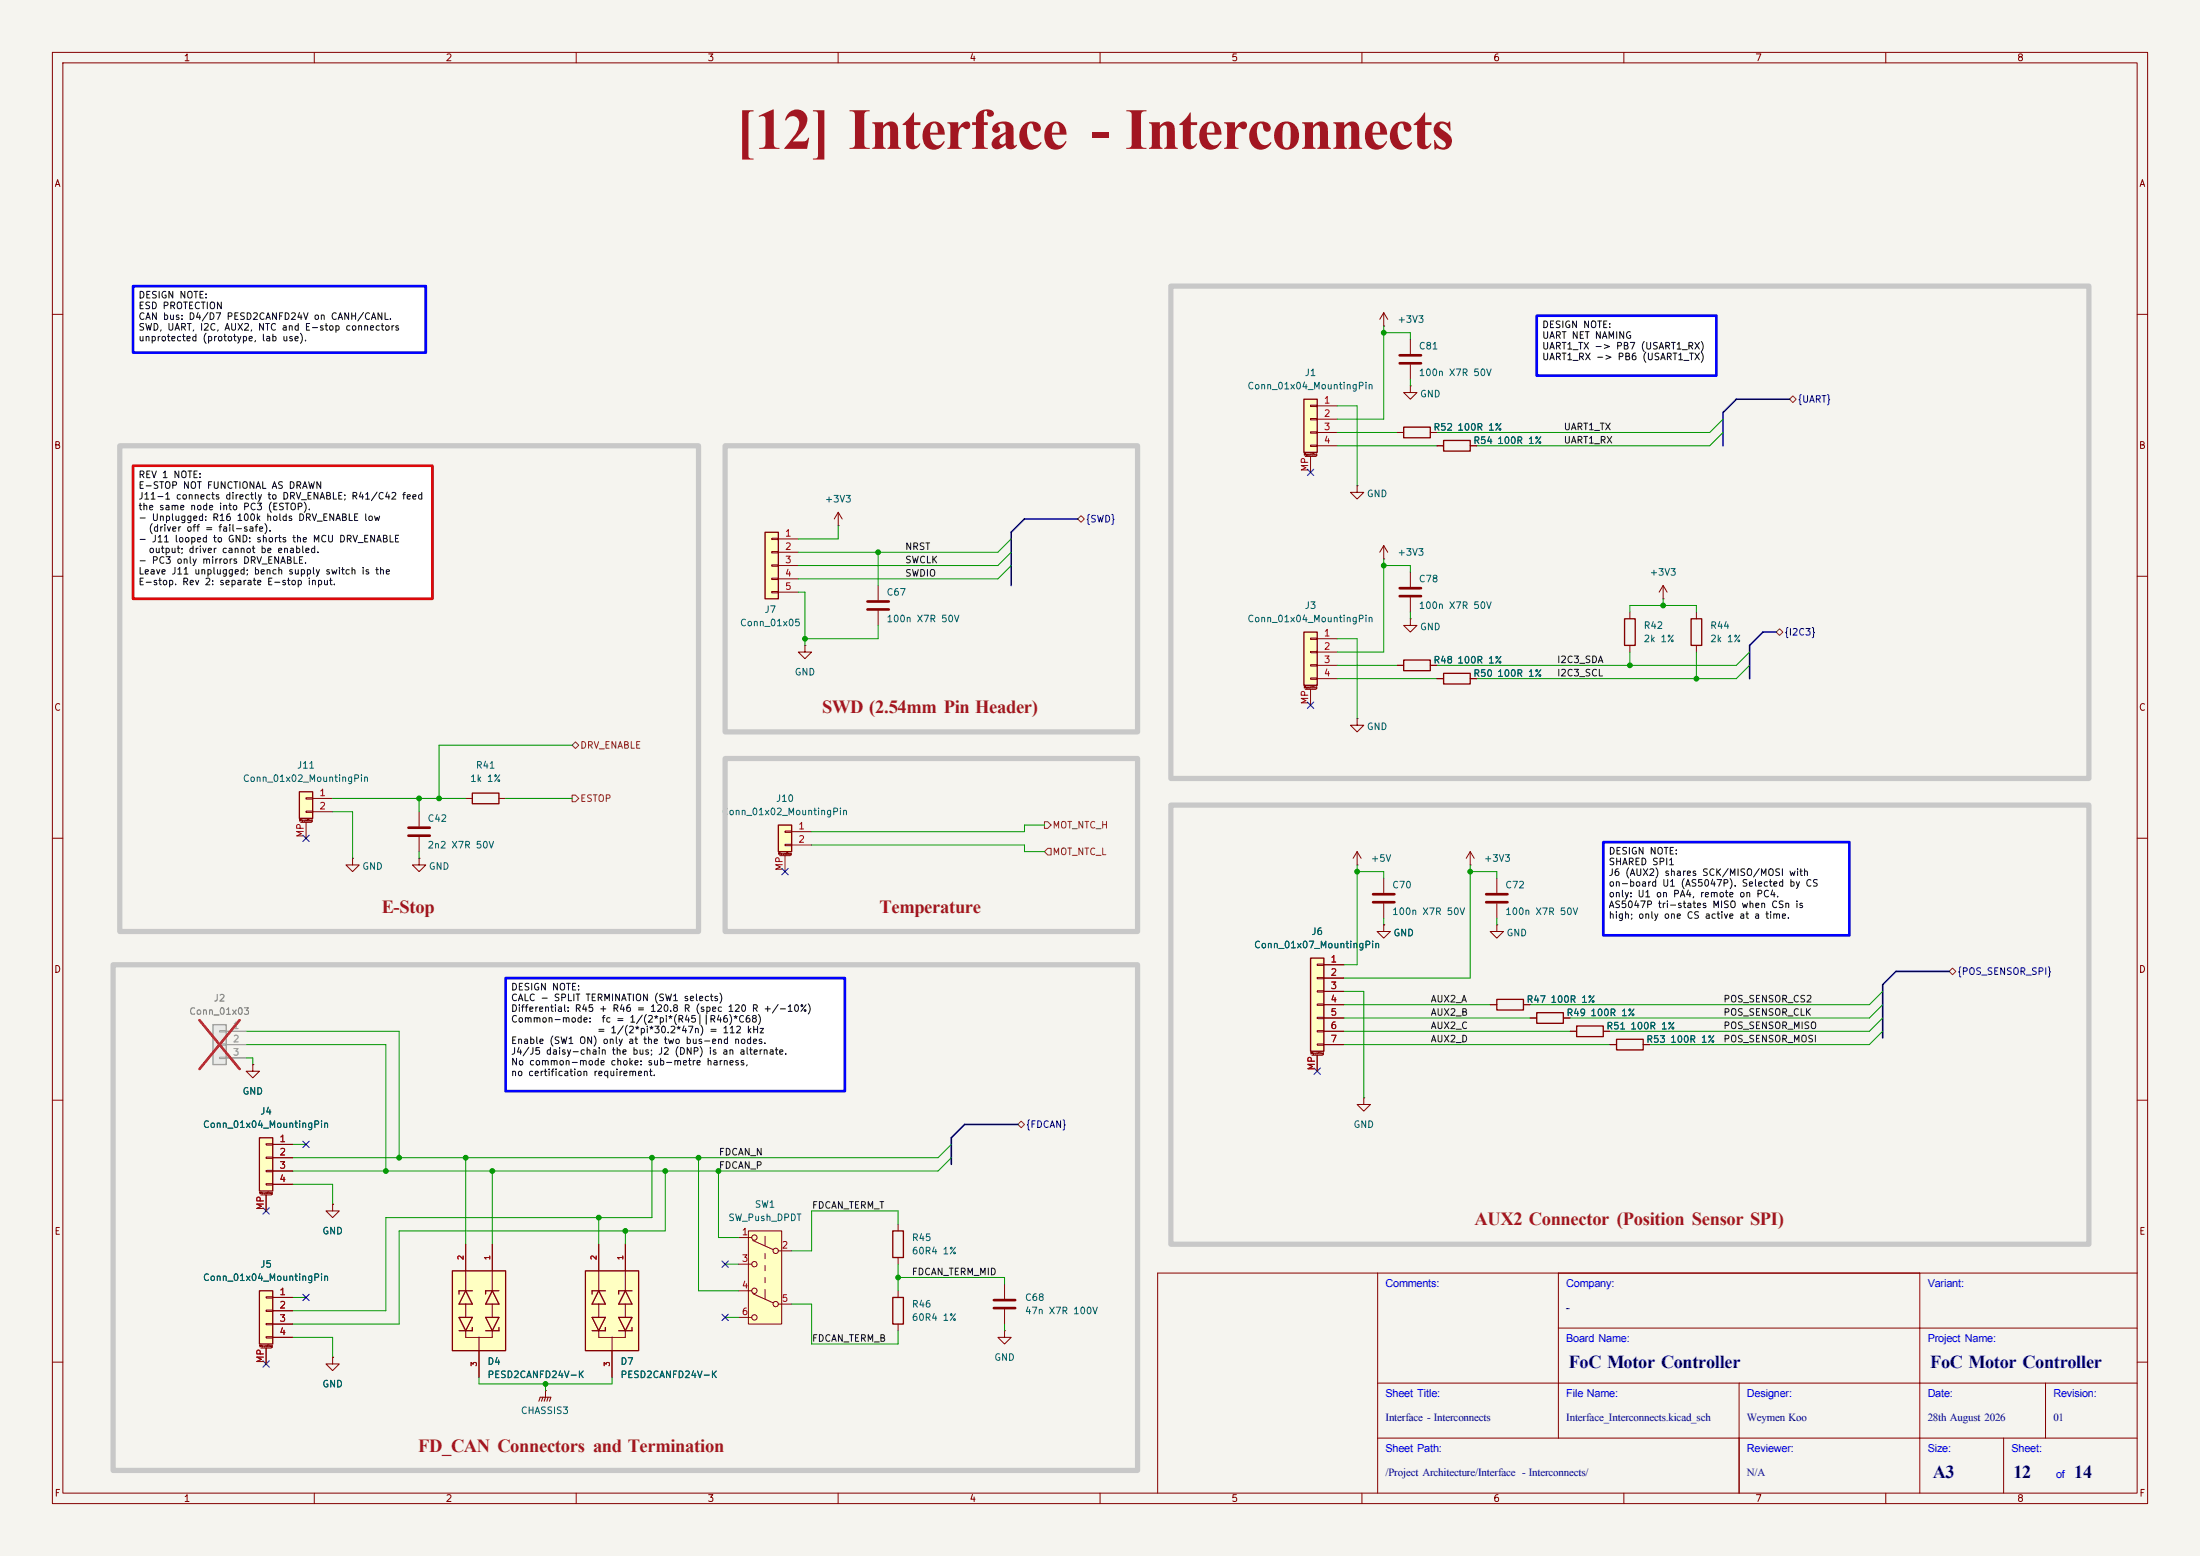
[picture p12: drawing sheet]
<svg xmlns="http://www.w3.org/2000/svg" width="420mm" height="297mm" viewBox="0 0 420 297" stroke-linecap="round" stroke-linejoin="round" font-family="sans-serif">
<path d="M0 0h420v297h-420z" fill="#f5f4ef" stroke="#f5f4ef" stroke-width=".19"/>
<g fill="none" stroke="#840000" stroke-width=".19">
<path d="M10 10h400v277h-400zM12 12h396v273h-396zM60 10v2M110 10v2M160 10v2M210 10v2M260 10v2M310 10v2M360 10v2M10 60h2M408 60h2M10 110h2"/>
<path d="M408 110h2M10 160h2M408 160h2M10 210h2M408 210h2M263 243v42M297.5 253.5h110.5M297.5 243v31.5M366.5 243v42M408 243h-187v42M10 260h2M263 274.5h145"/>
<path d="M263 264h145M332 264v21M382.5 274.5v10.5M390.5 264v10.5M408 260h2M60 285v2M110 285v2M160 285v2M210 285v2M260 285v2M310 285v2M360 285v2"/>
</g>
<g fill="#fff">
<path d="M293.4 60.3h34.3v11.4h-34.3z"/>
<path d="M306.1 160.7h47v17.8h-47z"/>
<path d="M25.4 88.9h57.1v25.4h-57.1z"/>
<path d="M25.4 54.6h55.9v12.7h-55.9z"/>
<path d="M96.5 186.7h64.8v21.6h-64.8z"/>
</g>
<path d="M48.3 203.2v1.3h1.2l-1.2 1.2-1.3-1.2h1.3M48.3 203.2h.1" fill="none" stroke="#840000" stroke-width=".19"/>
<path d="M57.1 151.1h2.6v5.1h-2.6z" fill="#ffffc2"/>
<path d="M268 81.5h5v2.1h-5zM275.6 84.1h5.1v2h-5.1zM268 126h5v2h-5zM57.1 151.1h2.6v5.1h-2.6zM90.2 151.4h5v2h-5zM293.4 193.3h5v2h-5zM301 195.8h5.1v2.1h-5.1zM308.6 198.4h5.1v2h-5.1z" fill="none" stroke="#840000" stroke-width=".25"/>
<g fill="none" stroke="#840000" stroke-width=".19">
<path d="M269.2 73.7v1.2h1.3l-1.3 1.3-1.2-1.3h1.2M269.2 73.7h.1M269.2 64.8v2.8M269.2 69.6v2.8M160 97.8l-.7 1.3M160 97.8l.8 1.3M160 97.8v2.5M259.1 92.7v1.3h1.2l-1.2 1.3-1.3-1.3h1.3M259.1 92.7h.1M266.7 82.6h1.3M273 82.6h1.3M274.3 85.1h1.3"/>
<path d="M280.7 85.1h1.2M160 100.3h.1M167.6 111.8v2.8M167.6 116.6v2.8M264.2 106.7h.1M264.2 104.1l-.8 1.3M264.2 104.1l.7 1.3M264.2 104.1v2.6M269.2 118.1v1.3h1.3l-1.3 1.3-1.2-1.3h1.2M269.2 118.1h.1M269.2 109.2v2.8M269.2 114v2.8"/>
<path d="M266.7 127h1.3M273 127h1.3M57.4 157h2M58.4 152.3h1.3v.2h-1.3zM58.4 154.8h1.3v.3h-1.3zM58.4 157v3M59.7 152.4h3.8M59.7 154.9h3.8M88.9 152.4h1.3M95.2 152.4h1.3M292.1 194.3h1.3M298.4 194.3h1.3"/>
<path d="M299.7 196.9h1.3M306.1 196.9h1.2M307.3 199.4h1.3M313.7 199.4h1.3M260.3 209.6v1.2h1.3l-1.3 1.3-1.2-1.3h1.2M260.3 209.6h.1"/>
</g>
<path d="M267.2 67.8h4.1M267.2 69.3h4.1M165.6 114.8h4.1M165.6 116.3h4.1M267.2 112.3h4.1M267.2 113.8h4.1" fill="none" stroke="#840000" stroke-width=".51"/>
<path d="M146 101.6h2.6v12.7h-2.6z" fill="#ffffc2"/>
<path d="M146 101.6h2.6v12.7h-2.6z" fill="none" stroke="#840000" stroke-width=".25"/>
<path d="M147.3 102.7h1.3v.3h-1.3zM147.3 105.3h1.3v.2h-1.3zM147.3 107.8h1.3v.3h-1.3zM147.3 110.4h1.3v.2h-1.3zM147.3 112.9h1.3v.3h-1.3zM148.6 102.9h3.8M148.6 105.4h3.8M148.6 108h3.8M148.6 110.5h3.8M148.6 113h3.8" fill="none" stroke="#840000" stroke-width=".19"/>
<path d="M250.2 182.9h2.5v17.8h-2.5z" fill="#ffffc2"/>
<path d="M250.2 182.9h2.5v17.8h-2.5zM285.7 190.8h5.1v2h-5.1z" fill="none" stroke="#840000" stroke-width=".25"/>
<g fill="none" stroke="#840000" stroke-width=".19">
<path d="M67.3 163.8v1.3h1.3l-1.3 1.3-1.3-1.3h1.3M67.3 163.8h.1M259.1 165.1h.1M259.1 162.6l-.8 1.2M259.1 162.6l.7 1.2M259.1 162.6v2.5M264.2 176.5v1.3h1.2l-1.2 1.3-1.3-1.3h1.3M264.2 176.5h.1M264.2 167.6v2.8M264.2 172.5v2.8M280.7 165.1h.1M280.7 162.6l-.8 1.2"/>
<path d="M280.7 162.6l.7 1.2M280.7 162.6v2.5M285.7 176.5v1.3h1.3l-1.3 1.3-1.2-1.3h1.2M285.7 176.5h.1M285.7 167.6v2.8M285.7 172.5v2.8M251.5 184h1.2v.3h-1.2zM251.5 186.6h1.2v.2h-1.2zM251.5 189.1h1.2v.3h-1.2zM251.5 191.6h1.2v.3h-1.2zM251.5 194.2h1.2v.2h-1.2zM251.5 196.7h1.2v.3h-1.2z"/>
<path d="M251.5 199.3h1.2v.2h-1.2zM252.7 184.2h3.8M252.7 186.7h3.8M252.7 189.2h3.8M252.7 191.8h3.8M252.7 194.3h3.8M252.7 196.9h3.8M252.7 199.4h3.8M284.5 191.8h1.2M290.8 191.8h1.3M250.4 201.4h2.1M251.5 201.4v3.1"/>
</g>
<path d="M262.1 170.7h4.1M262.1 172.2h4.1M283.7 170.7h4.1M283.7 172.2h4.1" fill="none" stroke="#840000" stroke-width=".51"/>
<path d="M148.6 157.5h2.5v5.1h-2.5z" fill="#ffffc2"/>
<path d="M148.6 157.5h2.5v5.1h-2.5z" fill="none" stroke="#840000" stroke-width=".25"/>
<g fill="none" stroke="#840000" stroke-width=".19">
<path d="M264.2 59.7l-.8 1.3M264.2 59.7l.7 1.3M264.2 59.7v2.5M264.2 62.2h.1M153.7 123.2v1.3h1.2l-1.2 1.2-1.3-1.2h1.3M153.7 123.2h.1M259.1 137.2v1.2h1.2l-1.2 1.3-1.3-1.3h1.3M259.1 137.2h.1M80 154.9v2.8M80 159.8v2.8M149.9 158.6h1.2v.3h-1.2zM151.1 158.8h3.8"/>
<path d="M80 163.8v1.3h1.3l-1.3 1.3-1.3-1.3h1.3M80 163.8h.1M148.8 163.3h2.1M149.9 161.2h1.2v.2h-1.2zM149.9 163.3v3.1M151.1 161.3h3.8"/>
</g>
<path d="M78 158h4M78 159.5h4" fill="none" stroke="#840000" stroke-width=".51"/>
<path d="M49.5 217.2h2.6v10.1h-2.6z" fill="#ffffc2"/>
<path d="M49.5 217.2h2.6v10.1h-2.6z" fill="none" stroke="#840000" stroke-width=".25"/>
<path d="M50.8 218.3h1.3v.3h-1.3zM52.1 218.4h3.8M49.8 228.1h2M50.8 220.9h1.3v.2h-1.3zM50.8 223.4h1.3v.2h-1.3zM50.8 225.9h1.3v.3h-1.3zM50.8 228.1v3M52.1 221h3.8M52.1 223.5h3.8M52.1 226.1h3.8" fill="none" stroke="#840000" stroke-width=".19"/>
<path d="M49.5 246.4h2.6v10.1h-2.6z" fill="#ffffc2"/>
<path d="M49.5 246.4h2.6v10.1h-2.6zM170.4 247.6h2.1v5.1h-2.1z" fill="none" stroke="#840000" stroke-width=".25"/>
<g fill="none" stroke="#840000" stroke-width=".19">
<path d="M317.5 114.3h.1M317.5 111.8l-.8 1.2M317.5 111.8l.8 1.2M317.5 111.8v2.5M63.5 229.9v1.2h1.3l-1.3 1.3-1.3-1.3h1.3M63.5 229.9h.1M49.8 257.3h2M50.8 247.5h1.3v.3h-1.3zM50.8 250.1h1.3v.2h-1.3zM50.8 252.6h1.3v.3h-1.3zM50.8 255.1h1.3v.3h-1.3zM50.8 257.3v3"/>
<path d="M52.1 247.6h3.8M52.1 250.2h3.8M52.1 252.7h3.8M52.1 255.3h3.8M63.5 259.1v1.2h1.3l-1.3 1.3-1.3-1.3h1.3M63.5 259.1h.1M171.4 246.4v1.2M171.4 252.7v1.3"/>
</g>
<path d="M40.6 195.6h2.6v7.6h-2.6z" fill="#ebeae8"/>
<path d="M40.6 195.6h2.6v7.6h-2.6z" fill="none" stroke="#9c9b98" stroke-width=".25"/>
<path d="M41.9 196.7h1.3v.3h-1.3zM41.9 199.3h1.3v.2h-1.3zM43.2 196.9h3.8M43.2 199.4h3.8M41.9 201.8h1.3v.3h-1.3zM43.2 201.9h3.8" fill="none" stroke="#9c9b98" stroke-width=".19"/>
<path d="M38.1 194.7l7.6 9.4M45.7 194.7l-7.6 9.4" fill="none" stroke="#e12e31" stroke-width=".46"/>
<path d="M310.1 118.1h2.1v5.1h-2.1zM322.8 118.1h2.1v5.1h-2.1zM275.6 128.5h5.1v2.1h-5.1zM170.4 234.9h2.1v5.1h-2.1z" fill="none" stroke="#840000" stroke-width=".25"/>
<g fill="none" stroke="#840000" stroke-width=".19">
<path d="M311.1 116.8v1.3M323.8 116.8v1.3M274.3 129.5h1.3M280.7 129.5h1.2M311.1 123.2v1.3M323.8 123.2v1.3M171.4 233.7v1.2M171.4 240v1.3M191.8 254v1.3h1.2l-1.2 1.2-1.3-1.2h1.3M191.8 254h.1M191.8 245.1v2.8M191.8 249.9v2.8"/>
<path d="M104.1 265.4h.1M104.1 265.4v1.3"/>
</g>
<path d="M189.7 248.2h4.1M189.7 249.7h4.1" fill="none" stroke="#840000" stroke-width=".51"/>
<path d="M102.9 267.5l.2-.8h2.1l-.3 .8M103.6 266.7l-.2 .8M104.1 266.7l-.2 .8M104.6 266.7l-.2 .8" fill="none" stroke="#840000" stroke-width=".2"/>
<path d="M142.9 234.9h6.3v17.8h-6.3z" fill="#ffffc2"/>
<g fill="none" stroke="#840000" stroke-width=".19">
<path d="M141 236.2h2.5M142.9 234.9h6.3v17.8h-6.3zM143.7 236.8l3.9 1.7M146 236v1.7M146 239.3v1M148.6 238.8h2.5M141 241.3h2.5M141 246.4h2.5M141 251.5h2.5M143.7 246.9l3.9 1.8M146 241.6v1M146 243.8v1.1"/>
<path d="M146 246.1v1.8M148.6 248.9h2.5"/>
<circle cx="144" cy="236.2" r=".51"/>
<circle cx="148.1" cy="238.8" r=".51"/>
<circle cx="144" cy="251.5" r=".51"/>
<circle cx="144" cy="241.3" r=".51"/>
<circle cx="144" cy="246.4" r=".51"/>
<circle cx="148.1" cy="248.9" r=".51"/>
</g>
<path d="M248.9 120.7h2.6v10.1h-2.6z" fill="#ffffc2"/>
<path d="M248.9 120.7h2.6v10.1h-2.6z" fill="none" stroke="#840000" stroke-width=".25"/>
<path d="M249.2 131.6h2M250.2 121.8h1.3v.2h-1.3zM250.2 124.3h1.3v.3h-1.3zM250.2 126.9h1.3v.2h-1.3zM250.2 129.4h1.3v.3h-1.3zM250.2 131.6v3M251.5 121.9h3.8M251.5 124.5h3.8M251.5 127h3.8M251.5 129.5h3.8" fill="none" stroke="#840000" stroke-width=".19"/>
<path d="M248.9 76.2h2.6v10.2h-2.6z" fill="#ffffc2"/>
<path d="M248.9 76.2h2.6v10.2h-2.6z" fill="none" stroke="#840000" stroke-width=".25"/>
<path d="M250.2 77.3h1.3v.3h-1.3zM250.2 79.9h1.3v.2h-1.3zM251.5 77.5h3.8M249.2 87.1h2M250.2 82.4h1.3v.3h-1.3zM250.2 85h1.3v.2h-1.3zM250.2 87.1v3.1M251.5 80h3.8M251.5 82.6h3.8M251.5 85.1h3.8" fill="none" stroke="#840000" stroke-width=".19"/>
<path d="M86.4 242.6h10.1v15.2h-10.1z" fill="#ffffc2"/>
<path d="M88.9 237.5v8.9M94 237.5v8.9M88.9 254v1.3h5.1v-1.3M88.9 248.9v2.6M91.4 255.3v7.6M94 248.9v2.6" fill="none" stroke="#840000" stroke-width=".19"/>
<path d="M86.4 242.6h10.1v15.2h-10.1zM87.6 251.5h2.6l-1.3 2.5zM88.9 246.4l1.3 2.5h-2.6zM90.2 246.4h-2.6v.6M90.2 253.4v.6h-2.6M92.7 251.5h2.5l-1.2 2.5zM94 246.4l1.2 2.5h-2.5zM95.2 246.4h-2.5v.6M95.2 253.4v.6h-2.5" fill="none" stroke="#840000" stroke-width=".25"/>
<path d="M111.8 242.6h10.1v15.2h-10.1z" fill="#ffffc2"/>
<g fill="none" stroke="#840000" stroke-width=".19">
<path d="M266.7 82.6h1.3M273 82.6h1.3M274.3 85.1h1.3M280.7 85.1h1.2M266.7 127h1.3M273 127h1.3M274.3 129.5h1.3M280.7 129.5h1.2M264.2 176.5h.1M252.7 196.9h3.8M252.7 199.4h3.8M252.7 194.3h3.8"/>
<path d="M252.7 184.2h3.8M252.7 186.7h3.8M252.7 189.2h3.8M252.7 191.8h3.8M284.5 191.8h1.2M290.8 191.8h1.3M292.1 194.3h1.3M298.4 194.3h1.3M299.7 196.9h1.3M306.1 196.9h1.2M307.3 199.4h1.3M313.7 199.4h1.3"/>
<path d="M48.3 203.2h.1M52.1 218.4h3.8M251.5 201.4v3.1M50.8 228.1v3M52.1 221h3.8M52.1 223.5h3.8M52.1 226.1h3.8M63.5 229.9h.1M88.9 237.5v5.1M94 237.5v5.1M114.3 237.5v8.9M119.4 237.5v8.9"/>
<path d="M50.8 257.3v3M52.1 255.3h3.8M52.1 247.6h3.8M52.1 250.2h3.8M52.1 252.7h3.8M63.5 259.1h.1M91.4 257.8v5.1M114.3 254v1.3h5.1v-1.3M114.3 248.9v2.6M116.8 255.3v7.6M119.4 248.9v2.6"/>
</g>
<path d="M111.8 242.6h10.1v15.2h-10.1zM113 251.5h2.6l-1.3 2.5zM114.3 246.4l1.3 2.5h-2.6zM115.6 246.4h-2.6v.6M115.6 253.4v.6h-2.6M118.1 251.5h2.5l-1.2 2.5zM119.4 246.4l1.2 2.5h-2.5zM120.6 246.4h-2.5v.6M120.6 253.4v.6h-2.5" fill="none" stroke="#840000" stroke-width=".25"/>
<path d="M341.6 76.2l.7-.6 .6 .6-.6 .6zM205.7 99.1l.7-.7 .6 .7-.6 .6zM339.1 120.7l.6-.7 .7 .7-.7 .6zM109.2 151.8h.7l.6 .6-.6 .6h-.7zM109.2 142.2l.7-.6 .6 .6-.6 .7zM199.4 156.8h.6l.7 .7-.7 .6h-.6zM200 161.9h.7v1.3h-.7l-.6-.6zM372.1 185.4l.6-.6 .7 .6-.7 .7zM194.3 214.6l.6-.6 .7 .6-.7 .7z" fill="none" stroke="#725600" stroke-width=".19"/>
<path d="M341.6 76.2h-10.1l-2.6 2.5v6.4M205.7 99.1h-10.1l-2.6 2.5v10.2M339.1 120.7h-2.6l-2.5 2.5v6.3M372.1 185.4h-10.2l-2.5 2.6v10.1M194.3 214.6h-10.2l-2.5 2.6v5" fill="none" stroke="#000084" stroke-width=".3"/>
<g fill="none" stroke="#009600" stroke-width=".19">
<path d="M255.3 77.5h3.8v15.2M264.2 62.2v17.8h-8.9M264.2 63.5h5v1.3M269.2 72.4v1.3M255.3 85.1h19M255.3 82.6h11.4M328.9 82.6l-2.5 2.5h-44.5M328.9 80l-2.5 2.6h-52.1M152.4 113h1.3v10.2M160 100.3v2.6h-7.6M167.6 119.4v2.5h-13.9M167.6 105.4v6.4"/>
<path d="M193 102.9l-2.5 2.5h-38.1M193 105.4l-2.5 2.6h-38.1M193 108l-2.5 2.5h-38.1M264.2 108h5v1.2M264.2 106.7v17.8h-8.9M269.2 116.8v1.3M311.1 116.8v-1.2h12.7v1.2M317.5 114.3v1.3M255.3 127h11.4M255.3 129.5h19M255.3 121.9h3.8v15.3M311.1 124.5v2.5"/>
<path d="M323.8 124.5v5M334 124.5l-2.5 2.5h-57.2M334 127l-2.5 2.5h-49.6M63.5 154.9h3.8v8.9M63.5 152.4h25.4M80 152.4v2.5M96.5 152.4h12.7M109.2 142.2h-25.4v10.2M199.4 157.5h-3.8v1.3h-40.7M80 162.6v1.2M154.9 161.3h40.7v1.3h3.8M259.1 165.1v19.1h-2.6"/>
<path d="M259.1 166.4h5.1v1.2M264.2 175.3v1.2M280.7 165.1v21.6h-24.2M280.7 166.4h5v1.2M285.7 175.3v1.2M47 199.4h26.7v24.1M47 196.9h29.2v24.1M256.5 199.4h50.8M256.5 191.8h28M256.5 189.2h3.8v20.4M256.5 196.9h43.2M256.5 194.3h35.6"/>
<path d="M359.4 196.9l-2.5 2.5h-41.9M359.4 189.2l-2.5 2.6h-64.8M359.4 194.3l-2.5 2.6h-49.6M359.4 191.8l-2.5 2.5h-57.2M47 201.9h1.3v1.3M55.9 218.4h2.5M181.6 218.4l-2.5 2.6h-123.2M55.9 226.1h7.6v3.8M88.9 221v16.5M94 223.5v14M114.3 232.4v5.1M119.4 234.9v2.6"/>
<path d="M124.5 221v11.4h-50.8v17.8h-17.8M127 223.5v11.4h-50.8v17.8h-20.3M133.3 221v25.4h7.7M137.2 223.5v12.7h3.8M171.4 233.7v-2.6h-16.5v7.7h-3.8M181.6 221l-2.5 2.5h-123.2M55.9 255.3h7.6v3.8M55.9 247.6h2.5M138.4 251.5h2.6M138.4 241.3h2.6M151.1 248.9h3.8v7.6h16.5v-2.5M171.4 241.3v5.1"/>
<path d="M171.4 243.8h20.4v1.3M191.8 252.7v1.3M91.4 262.9v1.3h25.4v-1.3M104.1 264.2v1.2"/>
</g>
<g fill="none" stroke="#000084" stroke-width=".19">
<path d="M249.6 89.6l1.2 1.2M250.8 89.6l-1.2 1.2M249.6 134l1.2 1.2M250.8 134l-1.2 1.2M57.8 159.4l1.2 1.2M59 159.4l-1.2 1.2M149.3 165.8l1.2 1.2M150.5 165.8l-1.2 1.2M57.8 217.8l1.2 1.2M59 217.8l-1.2 1.2M250.9 203.9l1.2 1.2M252.1 203.9l-1.2 1.2"/>
<path d="M50.2 230.5l1.2 1.2M51.4 230.5l-1.2 1.2M50.2 259.7l1.2 1.3M51.4 259.7l-1.2 1.3M57.8 247l1.2 1.3M59 247l-1.2 1.3M137.8 240.7l1.2 1.2M137.8 250.9l1.2 1.2M139 240.7l-1.2 1.2M139 250.9l-1.2 1.2"/>
</g>
<path d="M25.4 54.6h55.9v12.7h-55.9zM293.4 60.3h34.3v11.4h-34.3zM306.1 160.7h47v17.8h-47zM96.5 186.7h64.8v21.6h-64.8z" fill="none" stroke="#00f" stroke-width=".51"/>
<path d="M25.4 88.9h57.1v25.4h-57.1z" fill="none" stroke="#f00" stroke-width=".51"/>
<path d="M223.5 54.6h175.3v94h-175.3zM22.9 85.1h110.4v92.7h-110.4zM138.4 85.1h78.8v54.6h-78.8zM138.4 144.8h78.8v33h-78.8zM223.5 153.7h175.3v83.8h-175.3zM21.6 184.2h195.6v96.5h-195.6z" fill="none" stroke="#c8c8c8" stroke-width="1"/>
<path d="M43.2 196.9h3.8M43.2 199.4h3.8M43.2 201.9h3.8" fill="none" stroke="#9c9b98" stroke-width=".19"/>
<path d="M38.1 194.7l7.6 9.4M45.7 194.7l-7.6 9.4" fill="none" stroke="#e12e31" stroke-width=".46"/>
<g fill="#009600" stroke="#009600" stroke-width=".19">
<circle cx="76.2" cy="221" r=".46"/>
<circle cx="124.5" cy="221" r=".46"/>
<circle cx="94" cy="223.5" r=".46"/>
<circle cx="114.3" cy="232.4" r=".46"/>
<circle cx="88.9" cy="221" r=".46"/>
<circle cx="73.7" cy="223.5" r=".46"/>
<circle cx="119.4" cy="234.9" r=".46"/>
<circle cx="80" cy="152.4" r=".46"/>
<circle cx="83.8" cy="152.4" r=".46"/>
<circle cx="171.4" cy="243.8" r=".46"/>
<circle cx="104.1" cy="264.2" r=".46"/>
<circle cx="264.2" cy="63.5" r=".46"/>
<circle cx="264.2" cy="108" r=".46"/>
<circle cx="167.6" cy="105.4" r=".46"/>
<circle cx="153.7" cy="121.9" r=".46"/>
<circle cx="323.8" cy="129.5" r=".46"/>
<circle cx="317.5" cy="115.6" r=".46"/>
<circle cx="311.1" cy="127" r=".46"/>
<circle cx="127" cy="223.5" r=".46"/>
<circle cx="133.3" cy="221" r=".46"/>
<circle cx="137.2" cy="223.5" r=".46"/>
<circle cx="259.1" cy="166.4" r=".46"/>
<circle cx="280.7" cy="166.4" r=".46"/>
</g>
<text font-size="11.1" fill="#a21622" x="140.5" y="28.4">[12] Interface - Interconnects</text>
<g font-size="3.5" fill="#a21622">
<text x="157" y="136.1">SWD (2.54mm Pin Header)</text>
<text x="72.9" y="174.2">E-Stop</text>
<text x="167.9" y="174.2">Temperature</text>
<text x="281.5" y="233.9">AUX2 Connector (Position Sensor SPI)</text>
<text x="79.9" y="277.1">FD_CAN Connectors and Termination</text>
</g>
<g font-size="3.5" fill="#00007f">
<text x="299.5" y="261.1">FoC Motor Controller</text>
<text x="368.5" y="261.1">FoC Motor Controller</text>
<text x="369" y="282.1">A3</text>
<text x="384.4" y="282.1">12</text>
<text x="396" y="282.1">14</text>
</g>
<g font-size="2.1" fill="#00f">
<text x="264.5" y="245.7">Comments:</text>
<text x="299" y="245.7">Company:</text>
<text x="368" y="245.7">Variant:</text>
<text x="299" y="256.2">Board Name:</text>
<text x="368" y="256.2">Project Name:</text>
<text x="264.5" y="266.7">Sheet Title:</text>
<text x="299" y="266.7">File Name:</text>
<text x="333.5" y="266.7">Designer:</text>
<text x="368" y="266.7">Date:</text>
<text x="392" y="266.7">Revision:</text>
<text x="264.5" y="277.2">Sheet Path:</text>
<text x="333.5" y="277.2">Reviewer:</text>
<text x="368" y="277.2">Size:</text>
<text x="384" y="277.2">Sheet:</text>
<text x="392.5" y="282.2">of</text>
</g>
<g font-size="2.1" fill="#00007f">
<text x="299" y="250.2">-</text>
<text x="264.5" y="271.2">Interface - Interconnects</text>
<text x="299" y="271.2">Interface_Interconnects.kicad_sch</text>
<text x="333.5" y="271.2">Weymen Koo</text>
<text x="368" y="271.2">28th August 2026</text>
<text x="392" y="271.2">01</text>
<text x="264.5" y="281.7">/Project Architecture/Interface - Interconnects/</text>
<text x="333.5" y="281.7">N/A</text>
</g>
<g font-size="1.3" fill="#840000">
<text x="35" y="12">1</text>
<text x="85" y="12">2</text>
<text x="135" y="12">3</text>
<text x="185" y="12">4</text>
<text x="235" y="12">5</text>
<text x="285" y="12">6</text>
<text x="335" y="12">7</text>
<text x="385" y="12">8</text>
<text x="10.3" y="36">A</text>
<text x="408.3" y="36">A</text>
<text x="10.2" y="86">B</text>
<text x="408.2" y="86">B</text>
<text x="10.2" y="136">C</text>
<text x="408.2" y="136">C</text>
<text x="10.2" y="186">D</text>
<text x="408.2" y="186">D</text>
<text x="10.3" y="236">E</text>
<text x="408.3" y="236">E</text>
<text x="10.3" y="286">F</text>
<text x="35" y="287">1</text>
<text x="85" y="287">2</text>
<text x="135" y="287">3</text>
<text x="185" y="287">4</text>
<text x="235" y="287">5</text>
<text x="285" y="287">6</text>
<text x="335" y="287">7</text>
<text x="385" y="287">8</text>
<text x="408.3" y="286">F</text>
</g>
<g font-size="1.3">
<text x="26.3" y="57.3">DESIGN NOTE:</text>
<text x="26.3" y="59.3">ESD PROTECTION</text>
<text x="26.3" y="61.4">CAN bus: D4/D7 PESD2CANFD24V on CANH/CANL.</text>
<text x="26.3" y="63.4">SWD, UART, I2C, AUX2, NTC and E-stop connectors</text>
<text x="26.3" y="65.4">unprotected (prototype, lab use).</text>
<text x="294.3" y="62.9">DESIGN NOTE:</text>
<text x="294.3" y="65">UART NET NAMING</text>
<text x="294.3" y="67">UART1_TX -&gt; PB7 (USART1_RX)</text>
<text x="294.3" y="69.1">UART1_RX -&gt; PB6 (USART1_TX)</text>
<text x="26.3" y="91.6">REV 1 NOTE:</text>
<text x="26.3" y="93.6">E-STOP NOT FUNCTIONAL AS DRAWN</text>
<text x="26.3" y="95.6">J11-1 connects directly to DRV_ENABLE; R41/C42 feed</text>
<text x="26.3" y="97.7">the same node into PC3 (ESTOP).</text>
<text x="26.3" y="99.7">- Unplugged: R16 100k holds DRV_ENABLE low</text>
<text x="28.3" y="101.8">(driver off = fail-safe).</text>
<text x="26.3" y="103.8">- J11 looped to GND: shorts the MCU DRV_ENABLE</text>
<text x="26.3" y="107.9">- PC3 only mirrors DRV_ENABLE.</text>
<text x="28.3" y="105.9">output; driver cannot be enabled.</text>
<text x="26.3" y="110">Leave J11 unplugged; bench supply switch is the</text>
<text x="26.3" y="112">E-stop. Rev 2: separate E-stop input.</text>
<text x="307" y="163.4">DESIGN NOTE:</text>
<text x="307" y="165.4">SHARED SPI1</text>
<text x="307" y="167.5">J6 (AUX2) shares SCK/MISO/MOSI with</text>
<text x="307" y="169.5">on-board U1 (AS5047P). Selected by CS</text>
<text x="307" y="171.6">only: U1 on PA4, remote on PC4.</text>
<text x="307" y="173.6">AS5047P tri-states MISO when CSn is</text>
<text x="307" y="175.7">high; only one CS active at a time.</text>
<text x="97.4" y="189.3">DESIGN NOTE:</text>
<text x="97.4" y="191.4">CALC - SPLIT TERMINATION (SW1 selects)</text>
<text x="97.4" y="193.4">Differential: R45 + R46 = 120.8 R (spec 120 R +/-10%)</text>
<text x="97.4" y="195.5">Common-mode:</text>
<text x="113.9" y="197.5">= 1/(2*pi*30.2*47n) = 112 kHz</text>
<text x="114.7" y="195.5">fc = 1/(2*pi*(R45||R46)*C68)</text>
<text x="97.4" y="199.6">Enable (SW1 ON) only at the two bus-end nodes.</text>
<text x="97.4" y="201.6">J4/J5 daisy-chain the bus; J2 (DNP) is an alternate.</text>
<text x="97.4" y="203.7">No common-mode choke: sub-metre harness,</text>
<text x="97.4" y="205.7">no certification requirement.</text>
</g>
<g font-size="1.3" fill="#006464">
<text x="266.7" y="61.9">+3V3</text>
<text x="270.7" y="67">C81</text>
<text x="238" y="74.6">Conn_01x04_MountingPin</text>
<text x="249" y="72.1">J1</text>
<text x="270.7" y="72.1">100n X7R 50V</text>
<text x="271" y="76.1">GND</text>
<text x="273.5" y="82.5">R52</text>
<text x="278.1" y="82.5">100R 1%</text>
<text x="281.2" y="85">R54</text>
<text x="285.7" y="85">100R 1%</text>
<text x="260.8" y="95.2">GND</text>
<text x="157.4" y="96.2">+3V3</text>
<text x="266.7" y="106.4">+3V3</text>
<text x="169.1" y="114">C67</text>
<text x="270.7" y="111.5">C78</text>
<text x="314.8" y="110.2">+3V3</text>
<text x="141.2" y="119.8">Conn_01x05</text>
<text x="145.9" y="117.3">J7</text>
<text x="169.1" y="119.1">100n X7R 50V</text>
<text x="238" y="119.1">Conn_01x04_MountingPin</text>
<text x="249" y="116.5">J3</text>
<text x="270.7" y="116.5">100n X7R 50V</text>
<text x="271" y="120.6">GND</text>
<text x="313.7" y="120.3">R42</text>
<text x="313.7" y="122.9">2k 1%</text>
<text x="326.4" y="120.3">R44</text>
<text x="326.4" y="122.9">2k 1%</text>
<text x="151.6" y="129.2">GND</text>
<text x="273.5" y="126.9">R48</text>
<text x="278.1" y="126.9">100R 1%</text>
<text x="281.2" y="129.5">R50</text>
<text x="285.7" y="129.5">100R 1%</text>
<text x="260.8" y="139.6">GND</text>
<text x="46.3" y="149.6">Conn_01x02_MountingPin</text>
<text x="56.6" y="147">J11</text>
<text x="89.6" y="149.6">1k 1%</text>
<text x="90.7" y="147">R41</text>
<text x="137.7" y="155.9">Conn_01x02_MountingPin</text>
<text x="148" y="153.4">J10</text>
<text x="81.5" y="157.2">C42</text>
<text x="69.1" y="166.3">GND</text>
<text x="81.5" y="162.3">2n2 X7R 50V</text>
<text x="81.8" y="166.3">GND</text>
<text x="261.6" y="164.8">+5V</text>
<text x="283.2" y="164.8">+3V3</text>
<text x="265.7" y="169.9">C70</text>
<text x="287.3" y="169.9">C72</text>
<text x="250.2" y="178.8">J6</text>
<text x="265.7" y="175">100n X7R 50V</text>
<text x="265.9" y="179">GND</text>
<text x="287.3" y="175">100n X7R 50V</text>
<text x="287.5" y="179">GND</text>
<text x="239.3" y="181.3">Conn_01x07_MountingPin</text>
<text x="291.3" y="191.7">R47</text>
<text x="295.9" y="191.7">100R 1%</text>
<text x="298.9" y="194.3">R49</text>
<text x="303.5" y="194.3">100R 1%</text>
<text x="306.6" y="196.8">R51</text>
<text x="311.1" y="196.8">100R 1%</text>
<text x="314.2" y="199.3">R53</text>
<text x="318.8" y="199.3">100R 1%</text>
<text x="46.2" y="209.2">GND</text>
<text x="38.6" y="215.6">Conn_01x04_MountingPin</text>
<text x="49.6" y="213.1">J4</text>
<text x="258.3" y="215.6">GND</text>
<text x="138.9" y="233.4">SW_Push_DPDT</text>
<text x="144" y="230.8">SW1</text>
<text x="61.4" y="235.9">GND</text>
<text x="174" y="237.2">R45</text>
<text x="174" y="239.7">60R4 1%</text>
<text x="38.6" y="244.8">Conn_01x04_MountingPin</text>
<text x="49.6" y="242.3">J5</text>
<text x="174" y="249.9">R46</text>
<text x="195.6" y="248.6">C68</text>
<text x="195.6" y="251.2">47n X7R 100V</text>
<text x="174" y="252.4">60R4 1%</text>
<text x="92.9" y="260.8">D4</text>
<text x="92.9" y="263.3">PESD2CANFD24V-K</text>
<text x="118.3" y="260.8">D7</text>
<text x="118.3" y="263.3">PESD2CANFD24V-K</text>
<text x="189.7" y="260">GND</text>
<text x="61.4" y="265.1">GND</text>
<text x="99.3" y="270.2">CHASSIS3</text>
</g>
<g font-size="1.3" fill="#a90000">
<text x="252.6" y="77.3">1</text>
<text x="252.6" y="79.9">2</text>
<text x="252.6" y="82.4">3</text>
<text x="252.6" y="85">4</text>
<text x="250.1" y="90.1" transform="rotate(-90 250.1 90.1)">MP</text>
<text x="149.8" y="102.7">1</text>
<text x="149.8" y="105.3">2</text>
<text x="149.8" y="107.8">3</text>
<text x="149.8" y="110.4">4</text>
<text x="149.8" y="112.9">5</text>
<text x="252.6" y="121.8">1</text>
<text x="252.6" y="124.3">2</text>
<text x="252.6" y="126.9">3</text>
<text x="252.6" y="129.4">4</text>
<text x="250.1" y="134.6" transform="rotate(-90 250.1 134.6)">MP</text>
<text x="60.9" y="152.3">1</text>
<text x="60.9" y="154.8">2</text>
<text x="58.3" y="160" transform="rotate(-90 58.3 160)">MP</text>
<text x="152.3" y="158.6">1</text>
<text x="152.3" y="161.2">2</text>
<text x="149.7" y="166.3" transform="rotate(-90 149.7 166.3)">MP</text>
<text x="253.9" y="184">1</text>
<text x="253.9" y="186.6">2</text>
<text x="253.9" y="189.1">3</text>
<text x="253.9" y="191.6">4</text>
<text x="253.9" y="194.2">5</text>
<text x="253.9" y="196.7">6</text>
<text x="253.9" y="199.3">7</text>
<text x="251.3" y="204.4" transform="rotate(-90 251.3 204.4)">MP</text>
<text x="53.2" y="218.3">1</text>
<text x="53.2" y="220.8">2</text>
<text x="53.2" y="223.4">3</text>
<text x="53.2" y="225.9">4</text>
<text x="50.7" y="231.1" transform="rotate(-90 50.7 231.1)">MP</text>
<text x="141.5" y="236.1">1</text>
<text x="149.1" y="238.6">2</text>
<text x="141.5" y="241.2">3</text>
<text x="53.2" y="247.5">1</text>
<text x="53.2" y="250.1">2</text>
<text x="141.5" y="246.2">4</text>
<text x="141.5" y="251.3">6</text>
<text x="149.1" y="248.8">5</text>
<text x="53.2" y="252.6">3</text>
<text x="53.2" y="255.1">4</text>
<text x="50.7" y="260.3" transform="rotate(-90 50.7 260.3)">MP</text>
</g>
<g font-size="1.3" fill="#000084">
<text x="343.1" y="77.2">{UART}</text>
<text x="207.2" y="100">{SWD}</text>
<text x="340.5" y="121.6">{I2C3}</text>
<text x="373.5" y="186.4">{POS_SENSOR_SPI}</text>
<text x="195.7" y="215.6">{FDCAN}</text>
</g>
<g font-size="1.3" fill="#0f0f0f">
<text x="298.4" y="82.4">UART1_TX</text>
<text x="298.4" y="85">UART1_RX</text>
<text x="172.7" y="105.3">NRST</text>
<text x="172.7" y="107.8">SWCLK</text>
<text x="172.7" y="110.4">SWDIO</text>
<text x="297.2" y="129.4">I2C3_SCL</text>
<text x="297.2" y="126.9">I2C3_SDA</text>
<text x="273" y="191.6">AUX2_A</text>
<text x="328.9" y="191.6">POS_SENSOR_CS2</text>
<text x="273" y="196.7">AUX2_C</text>
<text x="273" y="194.2">AUX2_B</text>
<text x="328.9" y="194.2">POS_SENSOR_CLK</text>
<text x="328.9" y="196.7">POS_SENSOR_MISO</text>
<text x="273" y="199.3">AUX2_D</text>
<text x="328.9" y="199.3">POS_SENSOR_MOSI</text>
<text x="137.1" y="220.9">FDCAN_N</text>
<text x="137.1" y="223.4">FDCAN_P</text>
<text x="154.9" y="231">FDCAN_TERM_T</text>
<text x="174" y="243.7">FDCAN_TERM_MID</text>
<text x="154.9" y="256.4">FDCAN_TERM_B</text>
</g>
<g font-size="1.3" fill="#725600">
<text x="110.7" y="143.2">DRV_ENABLE</text>
<text x="110.7" y="153.4">ESTOP</text>
<text x="200.8" y="158.4">MOT_NTC_H</text>
<text x="200.8" y="163.5">MOT_NTC_L</text>
</g>
<g font-size="1.3" fill="#939391">
<text x="40.7" y="191.5">J2</text>
<text x="36" y="194">Conn_01x03</text>
</g>
<g font-size="1.3" fill="#a5a4a2">
<text x="44.4" y="196.7">1</text>
<text x="44.4" y="199.3">2</text>
<text x="44.4" y="201.8">3</text>
</g>
<g font-size="1" fill="#a90000">
<text x="88.7" y="240.6" transform="rotate(-90 88.7 240.6)">2</text>
<text x="93.8" y="240.6" transform="rotate(-90 93.8 240.6)">1</text>
<text x="114.1" y="240.6" transform="rotate(-90 114.1 240.6)">2</text>
<text x="119.2" y="240.6" transform="rotate(-90 119.2 240.6)">1</text>
<text x="91.3" y="260.9" transform="rotate(-90 91.3 260.9)">3</text>
<text x="116.7" y="260.9" transform="rotate(-90 116.7 260.9)">3</text>
</g>
<g font-size=".4" fill="#840000">
<text x="248.9" y="87">Mounting</text>
<text x="248.9" y="131.5">Mounting</text>
<text x="57.1" y="156.9">Mounting</text>
<text x="148.5" y="163.2">Mounting</text>
<text x="250.1" y="201.3">Mounting</text>
<text x="49.5" y="228">Mounting</text>
<text x="49.5" y="257.2">Mounting</text>
</g>
</svg>
